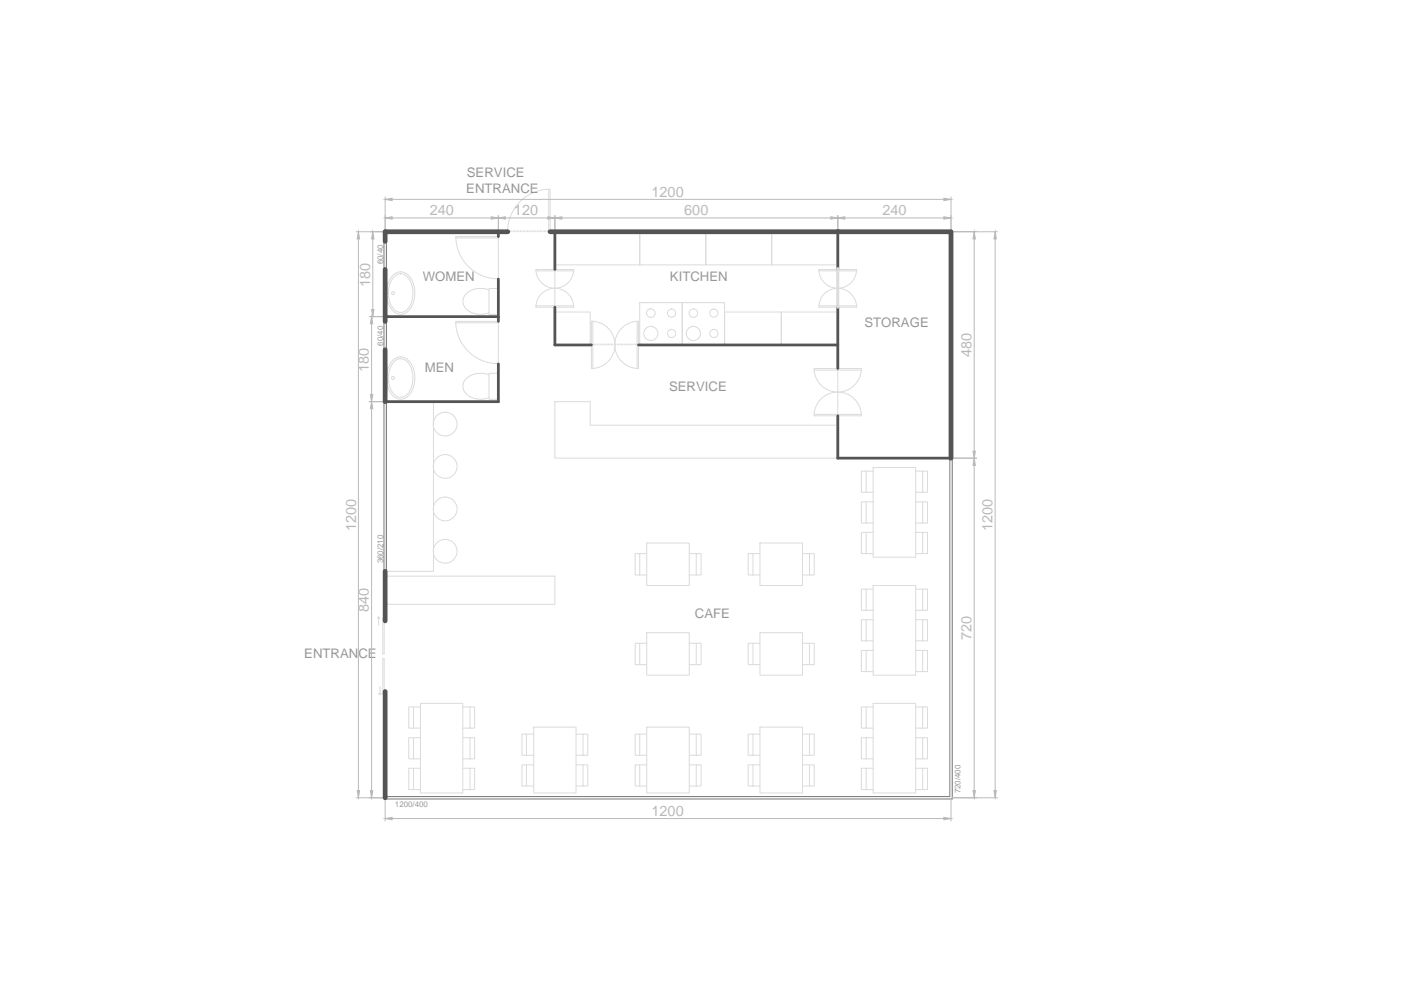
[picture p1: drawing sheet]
<svg xmlns="http://www.w3.org/2000/svg" width="297mm" height="210mm" viewBox="0 0 297 210" stroke-linecap="round" stroke-linejoin="round" font-family="sans-serif">
<g fill="none" stroke="#dbdbdb" stroke-width=".21">
<path d="M83.1 58.5a2.42 2.42 0 0 1 4.2 1l.2 .3a5.7 5.7 0 0 1-1.4 6.5 2.57 2.57 0 0 1-3.7-1.8l-.1-.4a6.1 6.1 0 0 1 .8-5.6zM83.6 58.6l1-.5h.7l.6 .2 .8 .7 .5 1.3a5 5 0 0 1-1.3 5.7l-.6 .2h-.6l-.8-.3-.8-.8-.5-1.1a5.5 5.5 0 0 1 1-5.4zM117.6 49.1h18v7.1h-18zM135.6 49.1h14v7.1h-14zM149.6 49.1h14v7.1h-14zM163.6 49.1h14v7.1h-14zM83.1 76.5a2.39 2.39 0 0 1 4.1 .8 5.7 5.7 0 0 1-1 7 2.56 2.56 0 0 1-3.7-1.6l-.2-.4a6.3 6.3 0 0 1 .8-5.8zM83.6 76.7l.9-.6h1.1l1.1 .9 .5 1.3a5 5 0 0 1-1.3 5.7l-.6 .2-1.2-.2-1-1-.5-1.1a5.4 5.4 0 0 1 1-5.2zM103.7 79.1h2v5.6h-2zM103.7 79.5l-1.3-.4-1.3 .1-.9 .2-1.1 .7-.8 1a2.61 2.61 0 0 0 2.2 3.3l1.7 .3 1.5-.4M103.7 61.2h2v5.5h-2zM103.7 61.5a4.1 4.1 0 0 0-5.4 1.7 2.69 2.69 0 0 0 2.4 3.3 4.6 4.6 0 0 0 3-.2"/>
<path d="M117.6 66.2h7.5v6.9h-7.5zM135.6 64.2h9.1v8.9h-9.1zM144.7 64.2h8.9v8.9h-8.9zM153.6 66.2h12.1v6.9h-12.1zM165.7 66.2h11.9v6.9h-11.9zM81.9 85.2h10v35.9h-10zM117.6 85.2h7.5v5h52.5v6.9h-60zM182.6 99.9h1v4.5h-1zM183.6 99.9h1.5M185.1 99.1h9v19h-9zM194.1 99.9h1.5M195.6 99.9h1v4.5h-1z"/>
<path d="M134.7 117.4h.9v4.5h-.9zM135.6 117.4h1.5M137.1 115.1h9v9h-9zM146.1 117.4h1.5M147.6 117.4h1v4.5h-1zM158.6 117.4h1v4.5h-1zM159.6 117.4h1.5M161.1 115.1h9v9h-9zM170.1 117.4h1.5M171.6 117.4h1v4.5h-1zM182.6 106.4h1v4.5h-1zM182.6 112.9h1v4.5h-1z"/>
<path d="M183.6 117.4h1.5M183.6 106.4h1.5M183.6 110.9h1.5M183.6 112.9h1.5M183.6 104.4h1.5M194.1 117.4h1.5M194.1 106.4h1.5M194.1 110.9h1.5M194.1 112.9h1.5M194.1 104.4h1.5M195.6 106.4h1v4.5h-1zM195.6 112.9h1v4.5h-1z"/>
<path d="M81.7 122.2h35.9v5.9h-35.9zM134.7 136.4h.9v4.5h-.9zM135.6 136.4h1.5M135.6 121.9h1.5M137.1 134.1h9v9.1h-9zM146.1 136.4h1.5M146.1 121.9h1.5M147.6 136.4h1v4.5h-1zM158.6 136.4h1v4.5h-1zM159.6 136.4h1.5M159.6 121.9h1.5M161.1 134.1h9v9.1h-9z"/>
<path d="M170.1 136.4h1.5M170.1 121.9h1.5M171.6 136.4h1v4.5h-1zM182.6 131.4h1v4.5h-1zM182.6 137.9h1v4.5h-1zM182.6 124.9h1v4.5h-1zM183.6 131.4h1.5M183.6 135.9h1.5M183.6 137.9h1.5M183.6 124.9h1.5M183.6 129.4h1.5M185.1 124.1h9v19.1h-9z"/>
<path d="M194.1 131.4h1.5M194.1 135.9h1.5M194.1 137.9h1.5M194.1 124.9h1.5M194.1 129.4h1.5M195.6 131.4h1v4.5h-1zM195.6 137.9h1v4.5h-1zM195.6 124.9h1v4.5h-1zM86.7 156.4h1v4.5h-1zM86.7 149.9h1v4.5h-1zM87.7 156.4h1.5M87.7 149.9h1.5"/>
<path d="M87.7 154.4h1.5M89.2 149.1h8.9v19h-8.9zM98.1 156.4h1.6M98.1 149.9h1.6M98.1 154.4h1.6M99.7 156.4h.9v4.5h-.9zM99.7 149.9h.9v4.5h-.9zM110.7 155.6h.9v4.5h-.9zM111.6 155.6h1.6M113.2 154.2h8.9v13.9h-8.9zM122.1 155.6h1.5M123.6 155.6h1v4.5h-1z"/>
<path d="M134.7 155.6h.9v4.5h-.9zM135.6 155.6h1.5M135.6 140.9h1.5M137.1 154.2h9v13.9h-9zM146.1 155.6h1.5M146.1 140.9h1.5M147.6 155.6h1v4.5h-1zM158.6 155.6h1v4.5h-1zM159.6 155.6h1.5M159.6 140.9h1.5M161.1 154.2h9v13.9h-9zM170.1 155.6h1.5"/>
<path d="M170.1 140.9h1.5M171.6 155.6h1v4.5h-1zM182.6 156.4h1v4.5h-1zM182.6 149.9h1v4.5h-1zM183.6 156.4h1.5M183.6 149.9h1.5M183.6 154.4h1.5M183.6 142.4h1.5M185.1 149.1h9v19h-9zM194.1 156.4h1.5M194.1 149.9h1.5M194.1 154.4h1.5"/>
<path d="M194.1 142.4h1.5M195.6 156.4h1v4.5h-1zM195.6 149.9h1v4.5h-1zM86.7 162.9h1v4.5h-1zM87.7 160.9h1.5M87.7 162.9h1.5M87.7 167.4h1.5M98.1 160.9h1.6M98.1 162.9h1.6M98.1 167.4h1.6M99.7 162.9h.9v4.5h-.9zM110.7 162.2h.9v4.5h-.9z"/>
<path d="M111.6 160.1h1.6M111.6 162.2h1.6M111.6 166.7h1.6M122.1 160.1h1.5M122.1 162.2h1.5M122.1 166.7h1.5M123.6 162.2h1v4.5h-1zM134.7 162.2h.9v4.5h-.9zM135.6 160.1h1.5M135.6 162.2h1.5M135.6 166.7h1.5M146.1 160.1h1.5"/>
<path d="M146.1 162.2h1.5M146.1 166.7h1.5M147.6 162.2h1v4.5h-1zM158.6 162.2h1v4.5h-1zM159.6 160.1h1.5M159.6 162.2h1.5M159.6 166.7h1.5M170.1 160.1h1.5M170.1 162.2h1.5M170.1 166.7h1.5M171.6 162.2h1v4.5h-1zM182.6 162.9h1v4.5h-1z"/>
<path d="M183.6 160.9h1.5M183.6 162.9h1.5M183.6 167.4h1.5M194.1 160.9h1.5M194.1 162.9h1.5M194.1 167.4h1.5M195.6 162.9h1v4.5h-1z"/>
<circle cx="83.3" cy="62.2" r=".32"/>
<circle cx="138" cy="70.7" r="1.5"/>
<circle cx="138" cy="66.4" r=".91"/>
<circle cx="142.4" cy="70.7" r=".87"/>
<circle cx="142.4" cy="66.4" r=".87"/>
<circle cx="147" cy="70.7" r="1.5"/>
<circle cx="147" cy="66.4" r=".91"/>
<circle cx="151.4" cy="66.4" r=".87"/>
<circle cx="151.4" cy="70.7" r=".87"/>
<circle cx="83.3" cy="80.1" r=".32"/>
<circle cx="94.4" cy="98.9" r="2.52"/>
<circle cx="94.4" cy="89.9" r="2.52"/>
<circle cx="94.4" cy="107.9" r="2.52"/>
<circle cx="94.4" cy="116.9" r="2.52"/>
</g>
<!-- layer: KAPILAR -->
<g fill="none" stroke="#dbdbdb" stroke-width=".21">
<path d="M96.6 50.4h9.1v-.2l-9.1-.1a9 9 0 0 0 9 9M113.6 57.1h8a4 4 0 0 1-4 4 4 4 0 0 1-4-4zM113.6 57.4h8M116.3 40.2v8.9h.3v-8.9M116.6 40.1a9 9 0 0 0-9 9M173.6 57.1a4 4 0 0 0 4 4 4 4 0 0 0 4-4M173.7 57.1h8M173.7 57.4h8M96.6 68.6a9 9 0 0 0 9 8.5M96.6 68.4h9.1v-.3h-9.1v.6M113.6 65.1h8M113.6 64.8h8"/>
<path d="M121.6 65.1a4 4 0 0 0-4-4 4 4 0 0 0-4 4M125.4 68.1a5 5 0 0 1 5 5 5 5 0 0 1-5 5M125.4 68.1v10M125.7 68.1v10M135.1 68.1v10M135.4 68.1a5 5 0 0 0-5.1 5 5 5 0 0 0 5.1 5v-10M172.6 78.1a5 5 0 0 0 5 5 5 5 0 0 0 5-5h-10M172.6 78.5h10M173.7 65.1h8M173.7 64.8h8M181.6 65.1a4 4 0 0 0-4-4 4 4 0 0 0-4 4M172.6 88.1a5 5 0 0 1 5-5 5 5 0 0 1 5 5l-10 .1"/>
<path d="M172.6 87.9h10M80.3 130.8v1.8M80.3 130.8l.2 .2h-.4zM81.2 131.1h.2v7.5h-.2zM81.2 139.6h.2v7.5h-.2zM80.6 145.5v1.8l-.3-.2h.5l-.2 .2"/>
</g>
<!-- layer: PENCERELER -->
<path d="M81.4 51.2h.5v5.9h-.5zM81.4 68.1h.5v6.1h-.5zM81.4 85.2v35.9h.5v-35.9M201.4 97.1v71.8h-119.7M201.6 97.1h.3v72.3h-120.2v-.3" fill="none" stroke="#767676" stroke-width=".21"/>
<g fill="none" stroke="#bababa" stroke-width=".21">
<path d="M76 50.7v116.9M79 50.7v14.9M81.7 41.8v7.3h-6.2M83.1 46.2h21M83.1 42.3h117M105.7 45.7v3.4M107.1 46.2h9.1M117.6 45.7v3.4M119.1 46.2h57M177.6 45.7v3.4M179.1 46.2h21M201.6 41.8v7.3h9.9"/>
<path d="M206.5 50.7v45M211 50.7v116.9M78.3 67.1h3.4M78.8 68.7v14.9M78.3 85.2h3.4M78.8 86.6v81M201.9 97.1h5.2M206.5 98.7v68.9M75.5 169.1h6.2M81.7 169.4v4.7M83.1 173.6h117M201.6 169.4v4.7"/>
<path d="M201.9 169.1h9.6"/>
</g>
<g fill="#bababa" stroke="#bababa" stroke-width=".21">
<path d="M177.6 46.2l1.5-.2v.5z"/>
<path d="M200.1 46l1.5 .2-1.5 .3z"/>
<path d="M176.1 46l1.5 .2-1.5 .3z"/>
<path d="M117.6 46.2l1.5-.2v.5z"/>
<path d="M116.2 46l1.4 .2-1.4 .3z"/>
<path d="M105.7 46.2l1.4-.2v.5z"/>
<path d="M104.1 46l1.6 .2-1.6 .3z"/>
<path d="M81.7 46.2l1.4-.2v.5z"/>
<path d="M81.7 42.3l1.4-.3v.5z"/>
<path d="M200.1 42l1.5 .3-1.5 .2z"/>
<path d="M206.3 167.6h.5l-.3 1.5z"/>
<path d="M206.5 97.1l.3 1.6h-.5z"/>
<path d="M206.3 95.7h.5l-.3 1.4z"/>
<path d="M206.5 49.1l.3 1.6h-.5z"/>
<path d="M210.7 167.6h.5l-.2 1.5z"/>
<path d="M211 49.1l.2 1.6h-.5z"/>
<path d="M78.5 167.6h.5l-.2 1.5z"/>
<path d="M78.8 85.2l.2 1.4h-.5z"/>
<path d="M78.5 83.6h.5l-.2 1.6z"/>
<path d="M78.8 67.1l.2 1.6h-.5z"/>
<path d="M78.8 65.6h.5l-.3 1.5z"/>
<path d="M79 49.1l.3 1.6h-.5z"/>
<path d="M75.7 167.6h.5l-.2 1.5z"/>
<path d="M76 49.1l.2 1.6h-.5z"/>
<path d="M81.7 173.6l1.4-.3v.5z"/>
<path d="M200.1 173.3l1.5 .3-1.5 .2z"/>
</g>
<!-- layer: DASH -->
<g fill="none" stroke="#dbdbdb" stroke-width=".21">
<path d="M105.7 59.2h.1M105.7 58.8h.1M105.7 58.5h.1M105.7 58.2h.1M105.7 57.9h.1M105.7 57.6h.1M105.7 57.3h.1M105.7 57h.1M105.7 56.7h.1M105.7 56.4h.1M105.7 56.1h.1M105.7 55.8h.1"/>
<path d="M105.7 55.5h.1M105.7 55.2h.1M105.7 54.9h.1M105.7 54.6h.1M105.7 54.3h.1M105.7 54h.1M105.7 53.7h.1M105.7 53.4h.1M105.7 53.1h.1M105.7 52.8h.1M105.7 52.5h.1M105.7 52.2h.1"/>
<path d="M105.7 51.9h.1M105.7 51.6h.1M105.7 51.3h.1M105.7 51h.1M105.7 50.7h.1M105.7 50.3h.1M107.7 49.1h.1M108 49.1h.1M108.2 49.1h.1M108.5 49.1h.1M108.8 49.1h.1M109.1 49.1h.1"/>
<path d="M109.4 49.1h.1M109.7 49.1h.1M110 49.1h.1M110.4 49.1h.1M110.7 49.1h.1M111 49.1h.1M111.3 49.1h.1M111.5 49.1h.1M111.8 49.1h.1M112.1 49.1h.1M112.4 49.1h.1M112.7 49.1h.1"/>
<path d="M113 49.1h.1M113.3 49.1h.1M113.6 49.1h.1M114 49.1h.1M114.3 49.1h.1M114.6 49.1h.1M114.9 49.1h.1M115.1 49.1h.1M115.4 49.1h.1M115.7 49.1h.1M116 49.1h.1M116.3 49.1h.1"/>
<path d="M117.6 59.9h.1M117.6 59.6h.1M117.6 59.3h.1M117.6 59h.1M117.6 58.7h.1M117.6 58.4h.1M117.6 58.2h.1M117.6 57.9h.1M117.6 57.6h.1M117.6 57.1h.1M105.7 77.2h.1M105.7 76.8h.1"/>
<path d="M105.7 76.5h.1M105.7 76.2h.1M105.7 75.9h.1M105.7 75.6h.1M105.7 75.3h.1M105.7 75h.1M105.7 74.7h.1M105.7 74.4h.1M105.7 74.1h.1M105.7 73.8h.1M105.7 73.5h.1M105.7 73.2h.1"/>
<path d="M105.7 72.9h.1M105.7 72.6h.1M105.7 72.3h.1M105.7 72h.1M105.7 71.7h.1M105.7 71.4h.1M105.7 71.1h.1M105.7 70.8h.1M105.7 70.5h.1M105.7 70.2h.1M105.7 69.9h.1M105.7 69.6h.1"/>
<path d="M105.7 69.3h.1M105.7 69h.1M105.7 68.7h.1M105.7 68.3h.1M117.6 65.1h.1M117.6 64.8h.1M117.6 64.5h.1M117.6 64.2h.1M117.6 63.9h.1M117.6 63.5h.1M117.6 63.2h.1M117.6 62.9h.1"/>
<path d="M117.6 62.6h.1M117.6 62.3h.1M117.6 62h.1M117.6 61.8h.1M117.6 61.5h.1M117.6 61.2h.1M117.6 60.9h.1M117.6 60.6h.1M117.6 60.2h.1M125.4 73.1h.1M125.7 73.1h.1M126 73.1h.1"/>
<path d="M126.3 73.1h.1M126.6 73.1h.1M127 73.1h.1M127.3 73.1h.1M127.6 73.1h.1M127.8 73.1h.1M128.1 73.1h.1M128.4 73.1h.1M128.7 73.1h.1M129 73.1h.1M129.3 73.1h.1M129.6 73.1h.1"/>
<path d="M129.9 73.1h.1M130.3 73.1h.1M130.6 73.1h.1M130.9 73.1h.1M131.1 73.1h.1M131.4 73.1h.1M131.7 73.1h.1M132 73.1h.1M132.3 73.1h.1M132.6 73.1h.1M132.9 73.1h.1M133.2 73.1h.1"/>
<path d="M133.5 73.1h.1M133.9 73.1h.1M134.2 73.1h.1M134.5 73.1h.1M134.7 73.1h.1M135 73.1h.1M135.4 73.1h.1M177.6 78.1h.1M177.6 78.5h.1M177.6 78.8h.1M177.6 79.1h.1M177.6 79.4h.1"/>
<path d="M177.6 79.7h.1M177.6 80h.1M177.6 80.3h.1M177.6 80.6h.1M177.6 80.9h.1M177.6 81.2h.1M177.6 81.5h.1M177.6 81.8h.1M177.6 82.1h.1M177.6 82.4h.1M177.6 82.7h.1M177.6 83h.1"/>
<path d="M177.6 83.3h.1M177.6 83.6h.1M177.6 83.9h.1M177.6 84.2h.1M177.6 84.5h.1M177.6 84.8h.1M177.6 85.1h.1M177.6 85.4h.1M177.6 85.7h.1M177.6 86h.1M177.6 86.3h.1M177.6 86.6h.1"/>
<path d="M177.6 86.9h.1M177.6 87.2h.1M177.6 87.5h.1M177.6 87.8h.1M177.6 88.2h.1"/>
</g>
<path d="M81.7 57.1v11M107.7 49.1h-26v2.1M116.6 49.1h85v48M81.7 74.2v11M81.7 121.1v10.5M81.7 146.6v22.5" fill="none" stroke="#545454" stroke-width="1"/>
<path d="M81.7 57.1v11M105.7 59.2v8.9M105.7 49.1v1.1M117.6 49.1v8M177.6 49.1v8M81.7 74.2v11h24v-8M81.7 67.1h24M117.6 65.1v8h7.8M135.4 73.1h42.2M177.6 65.1v13M177.6 88.2v8.9h24" fill="none" stroke="#545454" stroke-width=".59"/>
<!-- layer: DASH -->
<g fill="#dbdbdb">
<circle cx="177.6" cy="57.1" r=".3"/>
<circle cx="177.6" cy="57.6" r=".3"/>
<circle cx="177.6" cy="57.9" r=".3"/>
<circle cx="177.6" cy="58.2" r=".3"/>
<circle cx="177.6" cy="58.4" r=".3"/>
<circle cx="177.6" cy="58.7" r=".3"/>
<circle cx="177.6" cy="59" r=".3"/>
<circle cx="177.6" cy="59.3" r=".3"/>
<circle cx="177.6" cy="59.6" r=".3"/>
<circle cx="177.6" cy="59.9" r=".3"/>
<circle cx="177.6" cy="60.2" r=".3"/>
<circle cx="177.6" cy="60.6" r=".3"/>
<circle cx="177.6" cy="60.9" r=".3"/>
<circle cx="177.6" cy="61.2" r=".3"/>
<circle cx="177.6" cy="61.5" r=".3"/>
<circle cx="177.6" cy="61.8" r=".3"/>
<circle cx="177.6" cy="62" r=".3"/>
<circle cx="177.6" cy="62.3" r=".3"/>
<circle cx="177.6" cy="62.6" r=".3"/>
<circle cx="177.6" cy="62.9" r=".3"/>
<circle cx="177.6" cy="63.2" r=".3"/>
<circle cx="177.6" cy="63.5" r=".3"/>
<circle cx="177.6" cy="63.9" r=".3"/>
<circle cx="177.6" cy="64.2" r=".3"/>
<circle cx="177.6" cy="64.5" r=".3"/>
<circle cx="177.6" cy="64.8" r=".3"/>
<circle cx="177.6" cy="65.1" r=".3"/>
</g>
<g font-size="3.1" fill="#bababa">
<text x="138.1" y="41.7">1200</text>
<text x="91.1" y="45.7">240</text>
<text x="109" y="45.7">120</text>
<text x="145.1" y="45.7">600</text>
<text x="187.1" y="45.7">240</text>
<text x="78.5" y="60.8" transform="rotate(-90 78.5 60.8)">180</text>
<text x="206" y="75.6" transform="rotate(-90 206 75.6)">480</text>
<text x="78.2" y="78.8" transform="rotate(-90 78.2 78.8)">180</text>
<text x="75.5" y="112.7" transform="rotate(-90 75.5 112.7)">1200</text>
<text x="210.4" y="112.7" transform="rotate(-90 210.4 112.7)">1200</text>
<text x="78.2" y="129.7" transform="rotate(-90 78.2 129.7)">840</text>
<text x="206" y="135.7" transform="rotate(-90 206 135.7)">720</text>
<text x="138.1" y="173">1200</text>
</g>
<g font-size="2.8" fill="#989898">
<text x="98.8" y="40.8">ENTRANCE</text>
<text x="99" y="37.5">SERVICE</text>
<text x="89.6" y="59.5">WOMEN</text>
<text x="142" y="59.5">KITCHEN</text>
<text x="183.3" y="69.3">STORAGE</text>
<text x="90.1" y="78.9">MEN</text>
<text x="141.9" y="83">SERVICE</text>
<text x="147.3" y="131">CAFE</text>
<text x="64.5" y="139.5">ENTRANCE</text>
</g>
<g font-size="1.7" fill="#989898">
<text x="81.2" y="56.1" transform="rotate(-90 81.2 56.1)">60/40</text>
<text x="81.2" y="73.3" transform="rotate(-90 81.2 73.3)">60/40</text>
<text x="81.2" y="119.5" transform="rotate(-90 81.2 119.5)">360/210</text>
<text x="83.7" y="171.1">1200/400</text>
<text x="203.6" y="168.2" transform="rotate(-90 203.6 168.2)">720/400</text>
</g>
</svg>
